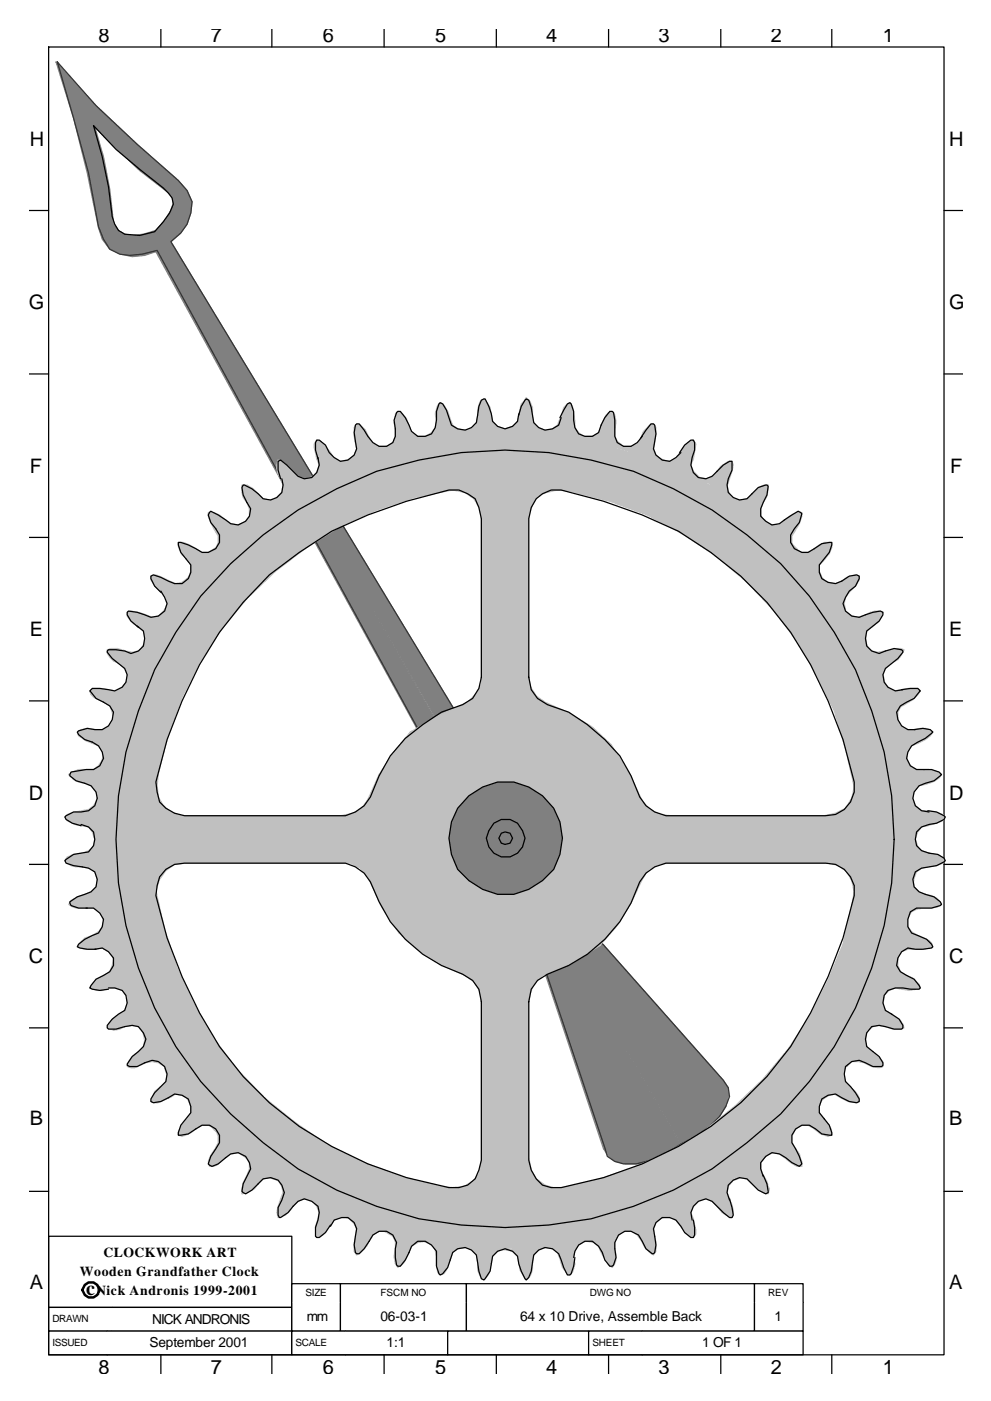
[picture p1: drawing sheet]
<svg xmlns="http://www.w3.org/2000/svg" width="210mm" height="297mm" viewBox="0 0 210 297" stroke-linecap="round" stroke-linejoin="round" font-family="sans-serif">
<path d="M10.3 262.1h51.6v15.1h-51.6z" fill-rule="evenodd" fill="#fff" stroke="#000" stroke-width=".26"/>
<path d="M61.9 272.2h10.3v3.9h-10.3z" fill-rule="evenodd" fill="#fff"/>
<path d="M61.9 276.1v-3.9h10.3v3.9" fill="none" stroke="#000" stroke-width=".26"/>
<path d="M72.2 272.2h26.8v3.9h-26.8z" fill-rule="evenodd" fill="#fff"/>
<path d="M72.2 276.1v-3.9h26.8v3.9" fill="none" stroke="#000" stroke-width=".26"/>
<path d="M99 272.2h61.1v3.9h-61.1z" fill-rule="evenodd" fill="#fff"/>
<path d="M99 276.1v-3.9h61.1v3.9" fill="none" stroke="#000" stroke-width=".26"/>
<path d="M160.1 272.2h10.3v3.9h-10.3z" fill-rule="evenodd" fill="#fff"/>
<path d="M160.1 276.1v-3.9h10.3v3.9" fill="none" stroke="#000" stroke-width=".26"/>
<path d="M10.3 277.2h13.5v5h-13.5z" fill-rule="evenodd" fill="#fff"/>
<path d="M23.8 277.2h-13.5v5h13.5" fill="none" stroke="#000" stroke-width=".26"/>
<path d="M23.8 277.2h38.1v5h-38.1z" fill-rule="evenodd" fill="#fff"/>
<path d="M23.8 277.2h38.1v5h-38.1" fill="none" stroke="#000" stroke-width=".26"/>
<path d="M61.9 276.1h10.3v6.1h-10.3z" fill-rule="evenodd" fill="#fff"/>
<path d="M61.9 276.1v6.1h10.3v-6.1" fill="none" stroke="#000" stroke-width=".26"/>
<path d="M72.2 276.1h26.8v6.1h-26.8z" fill-rule="evenodd" fill="#fff"/>
<path d="M72.2 276.1v6.1h26.8v-6.1" fill="none" stroke="#000" stroke-width=".26"/>
<path d="M99 276.1h61.1v6.1h-61.1z" fill-rule="evenodd" fill="#fff"/>
<path d="M99 276.1v6.1h61.1v-6.1" fill="none" stroke="#000" stroke-width=".26"/>
<path d="M160.1 276.1h10.3v6.1h-10.3z" fill-rule="evenodd" fill="#fff"/>
<path d="M160.1 276.1v6.1h10.3v-6.1" fill="none" stroke="#000" stroke-width=".26"/>
<path d="M10.3 282.2h12.5v5h-12.5z" fill-rule="evenodd" fill="#fff"/>
<path d="M22.8 282.2h-12.5v5h12.5" fill="none" stroke="#000" stroke-width=".26"/>
<path d="M22.8 282.2h39.1v5h-39.1z" fill-rule="evenodd" fill="#fff"/>
<path d="M22.8 282.2h39.1v5h-39.1" fill="none" stroke="#000" stroke-width=".26"/>
<path d="M61.9 282.2h11.4v5h-11.4z" fill-rule="evenodd" fill="#fff"/>
<path d="M73.3 282.2h-11.4v5h11.4" fill="none" stroke="#000" stroke-width=".26"/>
<path d="M73.3 282.2h21.7v5h-21.7z" fill-rule="evenodd" fill="#fff"/>
<path d="M73.3 282.2h21.7v5h-21.7" fill="none" stroke="#000" stroke-width=".26"/>
<path d="M95 282.2h29.9v5h-29.9z" fill-rule="evenodd" fill="#fff" stroke="#000" stroke-width=".26"/>
<path d="M124.9 282.2h11.4v5h-11.4z" fill-rule="evenodd" fill="#fff"/>
<path d="M136.3 282.2h-11.4v5h11.4" fill="none" stroke="#000" stroke-width=".26"/>
<path d="M136.3 282.2h34.1v5h-34.1z" fill-rule="evenodd" fill="#fff"/>
<path d="M136.3 282.2h34.1v5h-34.1" fill="none" stroke="#000" stroke-width=".26"/>
<path d="M200.3 252.6h4z" fill="#fff"/>
<g fill="none" stroke="#000" stroke-width=".26">
<path d="M10.3 10h190v277.2h-190zM34.1 6.2v3.8M57.7 6.2v3.8M81.5 6.2v3.8M105.3 6.2v3.8M129.1 6.2v3.8M152.9 6.2v3.8M176.5 6.2v3.8M6.3 44.6h4M200.3 44.6h4M6.3 79.3h4M200.3 79.3h4"/>
<path d="M6.3 113.9h4M200.3 113.9h4M6.3 148.6h4M200.3 148.6h4M99.5 170.8a11 11 0 0 1 11.6-2.3 10.4 10.4 0 0 1 3.5 15.8l-2.7 1.9-2.9 1.3h-2.9a9.2 9.2 0 0 1-8.7-7.7l-.3-3.1 .8-3.2zM6.3 183.3h4M200.3 183.3h4M6.3 217.9h4M200.3 217.9h4M6.3 252.6h4M200.3 252.6h4M34.1 287.2v4.1"/>
<path d="M57.7 287.2v4.1M81.5 287.2v4.1M105.3 287.2v4.1M129.1 287.2v4.1M152.9 287.2v4.1M176.5 287.2v4.1"/>
</g>
<g fill="#808080" stroke="#808080" stroke-width=".26">
<path d="M11.9 13.1l8.2 13.8 1.9 6.3 1.3 6.9 .8 7.2 1 1.6 1.4 .8 1.5 .2 2.4-.2 2.7-.8 72.7 127.2-.8 1.1v1.3l1.4 1.1 1.5-.3 3 5.3 33.6 58.2-3.2 1.9-2.9 1.3-2.9 .8h-2.7l-2.4-.6-1.3-1-1-1.6-16.7-50-1.6-2.4-2.1-2.1-2.4-1.3a11 11 0 0 1-8.5-9.3l.6-4v-2.3l-.8-2.4-1.4-2.9-62.1-113.5a9.7 9.7 0 0 1-9.8-.6l-1.6-2.1-.8-2.4-2.4-11.6-2.9-11.7z" fill-rule="evenodd"/>
<path d="M11.9 13.1l8.5 9.3 8.7 8.2 8.7 7.7 1.9 2.1 1 2.4a9.5 9.5 0 0 1-4.5 8.4l67.3 110.9 1.8 2.6 1.9 1.9 1.8 1.3a9.9 9.9 0 0 1 7.9 10.6l-.5 2.9v2.7l.8 2.6 1.3 2.9 35 39.4 1 1.6a8.3 8.3 0 0 1-4.2 8.2l-2.7 2.1-3.1 1.6-33.6-57.9-3-5.3 .8-1.1v-1.5l-1.3-1.1-1.3 .3-73.3-126.8 2.1-2.4 1.3-2.1 .6-1.6-.3-1.3-1-1-5.9-4.5-9.8-9.6z" fill-rule="evenodd"/>
</g>
<path d="M12.2 13.1l8.2 9.3 8.7 8.2 8.7 7.7 1.9 2.1 1 2.4a9.5 9.5 0 0 1-4.5 8.4l67.3 110.9 1.8 2.6 1.9 1.9 1.8 1.3a11.3 11.3 0 0 1 6.9 4.8l.8 2.9 .2 2.9-.5 2.9v2.7l.8 2.6 1.3 2.9 35 39.4 1 1.6 .3 1.9-.8 2.1-1.3 2.1-2.2 2.1-2.9 2.1-3.1 1.6-3.2 2.2-3.2 1.3-3.2 .8h-2.6l-1.9-.6-1.5-1-17.2-51.6-1.9-2.7-2.4-2.1-2.4-1.6-2.6-.8-2.1-1.5-1.9-2.2-1-2.1-.3-2.4v-2.3l.3-3-.6-2.9-1.6-3.4-61.9-113.5-3.1 .8-2.7 .3-2.1-.3-2.1-1.1-1.3-2.1-1.1-2.6-2.1-11.4z" fill="none" stroke="#333" stroke-width=".26"/>
<path d="M105.6 176.4l1-.5h1.3l.8 .8 .3 1.3-.5 1-1.1 .8-1-.2-1.1-.8-.3-1.4z" fill-rule="evenodd" fill="#808080"/>
<g fill="none" stroke="#000" stroke-width=".26">
<path d="M19.8 26.6l4.8 5.1 10.1 8.2 1.8 2.1 .3 1.3-.8 1.9-1.3 1.8-1.9 2.1-3.2 .8-3.1-.2-1.4-.8-.8-1.4-.5-1.6-.8-6.3-1.3-6.4zM67.5 97a3.1 3.1 0 0 1-2.9 4.5l-1.4-.5-2.3-2.4-1.4-1.1-.5 .3v1.9l.5 1.8M110.1 87.8a2.92 2.92 0 0 1-2.9 3.1 2.92 2.92 0 0 1-3-3.1l-.5-1.6-.8-1.6h-.2l-.6 .2-.5 1.4-.3 1.8a3 3 0 0 1-4.2 2.9l-1.3-.8-1.1-3.1-.8-1.4-.5-.2-.3 .2-.5 1.6v1.9l-.3 1.6-.8 1.3-1.3 .5h-1.6l-1.3-1-1.3-3-1.1-1.3h-.5l-.3 .3-.5 1.6 .3 1.8v1.6a2.75 2.75 0 0 1-2 2.2 2.75 2.75 0 0 1-2.8-.9l-2.9-3.9h-.5l-.3 .2-.3 1.6 .3 1.9a3 3 0 0 1-3.2 4.2l-1.3-.8-1.1-1-.7-1.6-1.4-1.1h-.5l-.3 .5v1.6l.6 1.9M110.1 88l.5-1.8 1.1-1.6 .5 .2 .5 1.6 .5 3.2a3.3 3.3 0 0 0 5.3 .5l.6-1.6M118.8 88.5l1.6-2.9 .5-.2 .3 .2 .5 1.6v1.9l.3 1.6 .8 1.3 1.3 .5h1.6l1.3-.8 .5-1.6 .8-1.6 1.1-1.3h.5l.3 .3 .2 1.6v3.4a2.75 2.75 0 0 0 2 2.2 2.75 2.75 0 0 0 2.8-.9l1.1-1.3M136 92.8l2.1-2.9h.5l.3 .2 .3 1.9-.6 3.2 .6 1.3 1.3 1 1.6 .3 1.3-.8 1.1-1M144.2 96l1.1-1.6 1.3-1.1h.5l.3 .5v1.6l-.6 1.6a3.1 3.1 0 0 0 3 4.5l1.3-.5 2.4-2.4 1.3-.8h.5v1.9l-.8 1.8a3.1 3.1 0 0 0 .5 3.6 3.1 3.1 0 0 0 3.5 .6l2.4-2.3 1.6-.6h.2l.3 .3-.3 1.9-1.3 2.9v1.5l1.1 1.1 1.3 .8 1.6-.3 3.9-2.6 .6 .3 .2 .2-.5 1.9-1.1 1.3-.8 1.3a3 3 0 0 0 3.7 3.7l3-1.8 2.1-.3v.5l-.6 1.6-2.1 2.7v1.6l.6 1.3 1.3 .8 1.6 .2 1.3-.5 1.6-1.1 1.6-.2 .5 .2v.6l-.8 1.6-1.3 1-.8 1.3-.5 1.4a3.1 3.1 0 0 0 4.7 2.4l1.6-.6 1.6-.2 .5 .2v.6l-.8 1.3-2.6 2.1-.3 1.6 .3 1.6 1 1 1.6 .6 3.2-1.1 1.6 .3 .3 .2v.3l-1.1 1.3-2.6 2.1a3 3 0 0 0 .1 3.7 3 3 0 0 0 3.6 .8M48.9 119.5a85.8 85.8 0 0 1 31-19.6l9-2.4a79.8 79.8 0 0 1 36.5 0l9 2.4a90 90 0 0 1 31.2 19.6l6.1 6.9 5.3 7.7 4.5 7.9 3.4 8.7a81.2 81.2 0 0 1-3.4 63l-4.5 8.2-5.3 7.4-6.1 6.9-7.1 6.1-7.4 5.5-8.2 4.5-8.5 3.5-9 2.6a90.9 90.9 0 0 1-36.5 0l-9-2.6-8.5-3.5-8.2-4.5-7.4-5.5a81.8 81.8 0 0 1-30.7-73.6l1.6-9.2 2.7-8.8 3.4-8.7 4.5-7.9 5.3-7.7zM59.8 101.5a3.1 3.1 0 0 1-.5 3.6 3.1 3.1 0 0 1-3.5 .6 8.1 8.1 0 0 0-4.2-2.9l-.3 .6 .3 1.6 1.6 2.9a3.1 3.1 0 0 1-1.8 3.1 3.1 3.1 0 0 1-3.5-.8l-1.6-1-1.6-.8-.5 .8 .5 1.6 1.1 1.3 .8 1.3a3 3 0 0 1-3.7 3.7 10.8 10.8 0 0 0-5.1-2.1v.5l.6 1.6 2.1 2.7v1.6l-.5 1.3-1.4 1h-1.6l-2.9-1.3-1.6-.5-.5 .2v.6l.8 1.6 1.3 1.3M113.8 105.7l1.3-1 1.8-.8h2.2l9 2.4 8.2 2.9 7.6 3.4a72.4 72.4 0 0 1 28.1 28.3l3.7 7.7 3.2 8.2 2.3 9a6.1 6.1 0 0 1-6 7.1h-33.9l-2.4-.7-1.8-1.4-1.4-1.8-1.8-4.5-2.4-4.3-3.2-3.4-3.7-3.2-4-2.6-4.4-1.6-2.2-1.3-1.3-1.9-.5-2.6v-33.6l.5-2.4zM29.1 132.7l1.3 1.1 .3 1.6-.3 1.6-1 1-1.6 .6-1.3-.6-1.9-.2h-1.6l-.2 .2v.3l1 1.3 1.3 1.1a2.95 2.95 0 0 1 .8 5l-1.6 .8-3.1-.5h-1.6l-.6 .5 1.4 1.6 2.9 1.6 .8 1.3a3.3 3.3 0 0 1-4 3.7l-1.6-.3-1.8 .6-.3 .2 .3 .6 1.3 1 1.6 .5 1.3 .8 .8 1.4 .3 1.3-.8 1.6-1.4 .8h-1.5l-3.2 .5-.3 .8 1.3 1 1.9 .6a3.1 3.1 0 0 1 2.6 3.4 3.1 3.1 0 0 1-3.4 2.7h-1.6l-1.8 1 .2 .5 1.3 .8 1.9 .6M34.1 125.3l.8 1.3 .6 1.4a3.1 3.1 0 0 1-4.8 2.4l-1.6-.6-1.8-.2-.3 .2v.6l.8 1.3 1.6 1.3"/>
<path d="M57.1 121.9l6.4-4.8 6.9-4.5 7.7-3.4 8.2-2.9 8.9-2.4h2.2l1.8 .8 1.6 1 .8 1.9 .5 2.4v33.6l-.5 2.4-1.3 2.1-2.1 1.3-4.5 1.6-4 2.6-3.7 2.9-3.2 3.7-2.4 4.3-1.8 4.5-1.3 1.8-1.9 1.4-2.1 .7h-34.1l-2.2-.5-1.8-1-1.3-1.4-.6-2.1-.2-2.1a92.9 92.9 0 0 1 13.5-31.7l5-6.4zM191.3 146.2l1.8-.2h1.6l.6 .5-1.4 1.6-2.9 1.6-.8 1.3a3.3 3.3 0 0 0 4 3.7M193.9 154.7l1.9-.3 1.6 .3 .5 .5-1.6 1.3-2.9 1.6-.8 1.4-.2 1.3 .7 1.6 1.4 .8h3.1l1.6 .5 .6 .5-1.6 1.3-1.9 .6a3.1 3.1 0 0 0-2.6 3.4 3.1 3.1 0 0 0 3.4 2.7M17.2 174.8a3 3 0 0 1 2.6 4.5l-1 1.3-3.2 .6-1.8 1.3 .2 .5 1.6 .5 3.2 .6 1.3 .8a2.98 2.98 0 0 1-2.1 4.7l-1.6 .5-1.6 1.1v.3l.3 .5 1.6 .5h1.8M102.1 178h10.1M103.5 176.1l1.3-1.3 1.6-.8h1.5l1.6 .8 1.4 1.3 .2 1.9-.2 1.6-1.4 1.3-1.6 .8h-1.5l-1.6-.8-1.3-1.3-.3-1.6zM105 178l.3 .5M105.3 176.9l-.3 .5M105.6 179l.5 .3M106.1 176.1l-.5 .3M106.6 175.9h.6M106.6 179.6l.6 .2"/>
<path d="M107.2 172.9v10.1M107.7 175.9h.2l.3 .2M108.2 179.3l-.5 .3M108.5 176.4l.2 .3M108.7 178.2l-.2 .6M108.7 177.2l.3 .5M196.8 171.9l1.9 .3 1.9 1-.3 .5-1.6 .8-1.6 .3a3 3 0 0 0-2.9 3 3 3 0 0 0 2.9 3.1l1.9 .3 1.3 .7 .3 .6-1.9 1-3.2 .6-1.3 .8a2.98 2.98 0 0 0 2.1 4.7l1.9 .5 1.3 1.1 .3 .5-.3 .3-1.9 .5h-3.1l-1.4 .8-.5 1.6v1.6l.8 1.3 3.2 1.3 1 1.1 .3 .5-.3 .3-1.8 .3h-1.6l-1.6-.3-1.3 .8-.8 1.3-.3 1.6 .8 1.3 2.9 1.6 1.4 1.9-.3 .2-5-.2a2.98 2.98 0 0 0-2.1 4.7l2.9 1.9 .8 1.3v.5l-.3 .3h-1.6l-3.2-.8-1.6 .3-1 1.3-.3 1.3 .3 1.6 2.6 2.1 .8 1.3v.6l-.2 .2h-1.9l-2.9-1.3-1.6 .3-1.3 1-.3 1.6 .3 1.6 2.1 2.4 .8 1.3v.5l-.5 .3-1.6-.3-2.9-1.5-1.6 .2-1.3 .8-.6 1.6v1.3l2.1 2.7 .6 1.6v.5l-2.1-.3-1.4-1a2.99 2.99 0 0 0-4.2 0 2.99 2.99 0 0 0 0 4.2l.8 1.6 .5 1.6-.5 .5-1.6-.8-1.3-1.1-1.3-.7-1.6-.3-1.3 .8-1.1 1.3v1.3l.5 1.6M18.3 192.5h1.5l1.4 1.1 .8 1.3-.3 1.6-.8 1.3-2.9 1.3-1.3 1.1-.3 .5 .5 .3 1.6 .3h1.9M35.2 184.3l1.8-1 2.2-.3h34.1l2.1 .8 1.9 1.3 1.3 1.9 1.8 4.2a29.2 29.2 0 0 0 17.8 15.4l2.1 1.3 1.3 1.8 .5 2.7v33.6l-.5 2.1-.8 1.8-1.6 1.4-1.8 .5h-2.2a76.5 76.5 0 0 1-43.6-23.6l-5-6.3a97.4 97.4 0 0 1-13.5-32l.2-2.1 .6-1.9zM20.1 201.3l1.6-.3 1.3 .8a2.83 2.83 0 0 1 1.1 2.8 2.83 2.83 0 0 1-2.1 2.2l-1.6 .8-1.4 1.9 .6 .2 1.6 .3 1.8-.3M23 209.5h1.3a2.98 2.98 0 0 1 2.2 4.7l-1.4 .8-1.3 1.1-1 1.3v.5l.2 .3h1.6l3.4-.8 1.4 .3 1 1.3 .6 1.3-.6 1.6-2.4 2.1-1 1.6v.3l.5 .2h1.6l1.6-.8a3.1 3.1 0 0 1 3.8 .3 3.1 3.1 0 0 1 .7 3.7l-2.4 2.4-.8 1.3v.5l.5 .3 1.6-.3 2.9-1.5 1.6 .2 1.4 .8 .5 1.6v1.3l-2.1 2.7-.6 1.6v.5l2.2-.3 1.5-1a2.99 2.99 0 0 1 4.3 0 2.99 2.99 0 0 1 0 4.2l-1.1 1.6-.5 1.6 .8 .5 1.3-.5 2.6-2.1a3.1 3.1 0 0 1 4.3 3.1l-1.6 3.2-.3 1.6 .8 .5 1.3-.8 1.4-1.3a2.9 2.9 0 0 1 5 .3l.5 1.6-.5 1.5-.8 1.6v1.6l.3 .5h.2l1.6-1 2.1-2.4 1.4-.5 1.5 .5 1.4 1.1 .2 1.3-.2 1.6-.6 1.6v1.8l.3 .3h.5l1.4-1.1 1-1.6M114 207.9l2.2-1.3a30.1 30.1 0 0 0 19.5-19.6l1.4-1.9 1.8-1.3 2.4-.8h33.9a5.9 5.9 0 0 1 6 6.9 97.4 97.4 0 0 1-13.5 32 72.5 72.5 0 0 1-39.6 27.8l-9 2.1h-2.2l-1.8-.5-1.3-1.4-1.1-1.8-.5-2.1v-33.6l.5-2.7z"/>
<path d="M70.1 260l.8-1.3 1.6-.6h1.3l1.3 1.1 .6 1.3-.6 3.5 .3 1.6 .3 .2h.5l1.1-1 1-1.6a2.99 2.99 0 0 1 5-1.4l.8 1.6-.2 1.4v1.8l.2 1.6 .3 .3h.5l1.1-1.4 1.3-2.9 1.3-1h1.6l1.3 .8 1.1 1.3v3.2l.5 1.6 .3 .2 .5-.2 1.1-1.4 .5-1.6a2.92 2.92 0 0 1 3.2-2.6 2.92 2.92 0 0 1 2.6 3.2l.3 1.8 .5 1.6 .6 .3 1.3-1.9 .2-1.6a2.92 2.92 0 0 1 3-3.1 2.92 2.92 0 0 1 2.9 3.1l.5 1.6 1.1 1.9 .5-.6 .5-1.3 .3-1.8a3.1 3.1 0 0 1 2.8-3.2 3.1 3.1 0 0 1 3.3 2.6l.5 1.6 .8 1.6h.5l.3-.2 .5-1.6 .3-1.9M147.1 258.7l.3 1.6v1.5l-.3 .6h-.5l-1.3-1.1-.8-1.3-1.1-1.3-1.3-.6h-1.6l-1.3 1.1-.6 1.3 .6 3.5-.3 1.6-.3 .2h-.2l-1.3-1-.8-1.6a3.1 3.1 0 0 0-5.1-1.4l-.8 1.6v1.4l.3 1.8-.5 1.6-.3 .3h-.5l-1.1-1.4-.5-1.5-.8-1.4a2.83 2.83 0 0 0-2.9-1 2.83 2.83 0 0 0-2.1 2.1l-.3 1.3M154.8 254.2l.8 3.4-.3 .5h-.5l-1.3-1-2.4-2.4-1.3-.5a3.3 3.3 0 0 0-3 4.5M161.9 249.1l.8 1.9 .3 1.6v.3l-.5 .2-1.6-.8-2.4-2.4a3 3 0 0 0-3.6 .9 3 3 0 0 0-.1 3.6"/>
</g>
<g fill="#c0c0c0" stroke="#c0c0c0" stroke-width=".26">
<path d="M107.2 90.9a117.6 117.6 0 0 1 39.4 9.8l8.2 4.5a70 70 0 0 1 24.9 24.9 97 97 0 0 1 13.2 36.8l1.3 11.1h-87h3.9l18.5-20.1 3.7 5.8 3 6.1 1.5 1.8 2.2 1.1 2.3 .2h32.6l2.4-.5 2.1-1 1.3-2.2 .5-2.3-1.8-8.2-2.4-8a77.8 77.8 0 0 0-25.4-33l-6.9-4.5-7.4-4-7.9-2.9-8.2-2.1-2.9-.3-2.4 .5-1.9 .8-1 1.9-.8 2.1v33.6l.2 2.6 1.4 2.1 1.8 1.4 5.3 2.4 4.8 2.9 3.9 3.7-18.5 20.1-.2-1.6-.8-1.3-1.4-.8-1.5-.6z" fill-rule="evenodd"/>
<path d="M107.2 178v3.9l20.1 18.6-5.9 3.7-6.3 2.6-1.9 1.9-.8 2.1-.2 2.1v32.5a6.3 6.3 0 0 0 6.1 6.7 75.2 75.2 0 0 0 48.9-29.7l4.8-7.1 3.7-7.4 3.2-7.7 2.3-11.1-.5-2.4-1-1.8-1.6-1.4-2.4-.5h-33.6l-2.4 .3-2.1 1-1.3 2.1-2.4 5.1-2.9 4.7-3.7 4.3-20.1-18.6a3.7 3.7 0 0 0 3.9-3.9h83.1a110 110 0 0 1-14.3 47.6l-5 7.1-6.1 6.7-6.6 6-7.4 5.1-8 4.5a121.4 121.4 0 0 1-39.6 9.8z" fill-rule="evenodd"/>
<path d="M20.1 178h87.1h-4l-18.5 19.8-3.7-5.5-2.9-6.4-1.6-1.8-2.2-1.1h-34.9l-2.4 .3-1.8 1.3-1.3 1.8-.8 2.4a78.7 78.7 0 0 0 17.2 37.9l5.8 6 6.6 5.3 6.9 4.8 7.7 3.7 7.6 2.9 8.2 2.1 2.9 .3a5.5 5.5 0 0 0 6.1-5.3v-33.6l-.2-2.6-1.4-2.2-1.8-1.3-5.3-2.4-4.5-2.9-4.2-3.7 18.5-19.8a4.1 4.1 0 0 0 4 3.9v83.1l-10.9-1.6a96.6 96.6 0 0 1-36.8-12.7 73.7 73.7 0 0 1-24.8-25.1l-4.5-8.2-3.7-8.7-2.7-9.6-2.1-10.3z" fill-rule="evenodd"/>
<path d="M45.5 116.3a79.1 79.1 0 0 1 31-19l9.5-2.9 10.3-2.1 10.9-1.4v87.1v-4.3l-20.2-18.5 5.9-3.4 6.3-2.9 1.9-1.9 1-1.8v-35a5.9 5.9 0 0 0-6.1-6.3 72.9 72.9 0 0 0-37.5 17.2 74.1 74.1 0 0 0-24.9 42.9l-.3 2.6a5.9 5.9 0 0 0 5.3 6.3h33.6l2.7-.5 1.8-1 1.4-1.9 2.3-5.3 3.2-4.7 3.4-4.3 20.2 18.5-1.6 .6-1.4 .8-.7 1.3-.3 1.6h-83.1a110 110 0 0 1 14.3-47.6l5.3-7.5z" fill-rule="evenodd"/>
<path d="M44.2 108.7h1l1.4 .5 2.3 1.8 1.4 .3 1.6-.5-2.4 2.4-3.7 3.1 .5-1.3v-1.3l-1.9-3.5-.2-.8z" fill-rule="evenodd"/>
<path d="M51.3 102.8h1.1l1.3 .8 2.1 2.1 1.3 .3 1.4-.3a25.5 25.5 0 0 1 6.9-3.9v.5l-1.1 .8-1.3 1.3-6.9 4.5-3.4 1.9-.8 .2v-.2l1-1.4v-1.5l-.5-1.4-.8-1-.3-1.1z" fill-rule="evenodd"/>
<path d="M59 97.5l.8 .3 1.3 1.1 2.1 2.1 1.4 .5 1.3-.3 3.9-1.8 1.1-.3v.3l-2.1 1.6-4.5 2.4-5.3 2.3-.3-.2 1.1-1.1 .3-1.6-.6-1.3a4.2 4.2 0 0 1-.5-4z" fill-rule="evenodd"/>
<path d="M67.2 93.3l.8 .3 1.1 1 1 1.4 .8 1.3 1.3 .5 1.4-.3 4.2-1.5 1.8-.3-.5 .5a68.8 68.8 0 0 1-13 5.3v-.3l1.1-1 .5-1.6a15.5 15.5 0 0 1-1-4.5z" fill-rule="evenodd"/>
<path d="M75.7 89.9l.8 .2 1 1.1 1.6 2.9 1.1 .5h1.6l4.2-1h1v.2l-.7 .6-1.9 .5a61 61 0 0 1-10.3 2.9l-.3-.3 1.3-1 .6-1.3-.6-2.7v-1.8z" fill-rule="evenodd"/>
<path d="M83.9 87.8l.5-.6 .8 .3 1.1 1.3 1 2.9 1.3 .8 4-.2 2.1-.6h2.4l-.3 .3a29.2 29.2 0 0 1-7.9 2.1l-2.4 .5-2.4 .3h-2.3l1.5-1.1 .6-1.3v-1.6l-.3-1.3 .3-1.1z" fill-rule="evenodd"/>
<path d="M92.9 85.9l.5-.5 .8 .5 .8 1.3 1 2.9 1.1 .8 1.3 .3h2.7l2.1-.3 1.8 .3-.5 .5a113.2 113.2 0 0 1-13.2 1.3l-1.1-.2v-.3a3.5 3.5 0 0 0 2.1-4.7z" fill-rule="evenodd"/>
<path d="M101.9 85.1l.8-.5 .5 .5 .8 1.3 .5 2.9 1.1 1.1 1.3 .5-1.3 .3-6.9 .3 1.6-.8 .8-1.1 .2-1.3v-1.3z" fill-rule="evenodd"/>
<path d="M13.8 173.2l.5-.5 1.6-.5 1.6-.3a3.7 3.7 0 0 0 3.4-4.2l.3-1.4 .2-.5a46.2 46.2 0 0 1-1.3 12.2l-.5-1.6-.8-1.1-2.9-.5-1.6-.8z" fill-rule="evenodd"/>
<path d="M14.6 164.2l.7-.5 1.4-.5h3.1l1.1-.8 .8-1.4 1.1-4.2 .7-1.3a32.4 32.4 0 0 1-1.3 9l-1 4-.3 .7h-.3l-.2-1.5-1.1-1.1-1.3-.5-1.3-.3-1.1-.5z" fill-rule="evenodd"/>
<path d="M16.4 155.2l.8-.5 1.3-.3 1.9 .3h1.3l1.3-.5 .8-1.4 .5-1.8 .6-1.1 .5-.5-.3 1.9-1 3.7a19.3 19.3 0 0 1-2.1 5.8l-.3-1.6-.8-1.1-2.6-1-1.6-1.1z" fill-rule="evenodd"/>
<path d="M19 146.5l.8-.5h1.6l2.9 .5 1.4-.5 1-1.4 2.4-5.5 2.1-4 .5-.8h.3v1.3l-.5 1.9-3.5 8.2-1 2.9-1.3 2.4-.8 1.8-.8 .8h-.3l.3-1-.3-1.6-.5-1.3-3.5-1.9-.5-.5z" fill-rule="evenodd"/>
<path d="M22.8 137.8l.7-.3h1.4l3.1 .8 1.4-.3 1-1a19.2 19.2 0 0 1 3.2-5.1 17.2 17.2 0 0 1-2.4 6.1l-1.3 2.4-1.3 1.9-.8 1.5-.8 .8a3.7 3.7 0 0 0-2.9-4.5l-1.3-1.5z" fill-rule="evenodd"/>
<path d="M27 129.8l.8-.2 1.6 .2 2.9 1.1 1.3-.3 1.1-1 6-8.2 .8-.3a28.5 28.5 0 0 1-3.4 6.3 52.9 52.9 0 0 1-7.4 10.1l-.5 .3 .8-2.4-.6-1.6-2.1-1.6-.8-.8-.5-.8z" fill-rule="evenodd"/>
<path d="M32 122.1l1.1-.2 4.2 1.8 1.3-.2 1.1-.8-.5 1.3-1.1 1.6-3.2 4 .6-1.6-.3-1.4-2.1-2.1-1.1-1.6z" fill-rule="evenodd"/>
<path d="M37.8 115h1.1l1.3 .5 2.7 1.6h1.3l1.3-.8-.8 1.4-4.7 5a3.3 3.3 0 0 0-1.4-5l-.8-1.9z" fill-rule="evenodd"/>
<path d="M40 233.3l5.8 6.1-1.6-.8h-1.3l-3.5 2.1-.8 .2-.8-.2v-.8l2.7-4v-1.3z" fill-rule="evenodd"/>
<path d="M34.9 226.4l5.1 6.6-1.4-.8-1.3-.2-1.3 .7-2.4 1.1h-.8l-.8-.3 .8-2.1 2.4-2.1 .3-1.3z" fill-rule="evenodd"/>
<path d="M29.9 217.1h.3l3.7 6.4 1 2.6a4.3 4.3 0 0 0-5.3-.2l-1 .5h-.8l-.8-.3 .3-1 .7-1.1 2.4-2.1 .3-1.3-.8-2.9z" fill-rule="evenodd"/>
<path d="M25.7 207.6l.5 .3 2.4 5 1.6 4 .2 2.1-1-1.3-1.4-.3-1.5 .3-1.1 .5-1.3 .3-1.3-.6 .2-.8 .8-1 2.7-1.9 .5-1.3v-1.6l-.8-1.8-.3-1.4z" fill-rule="evenodd"/>
<path d="M22.8 197.3l.5 .5a31.4 31.4 0 0 1 2.6 8.2l.8 2.4 .3 2.6h-.3l-.8-1-1.3-.5h-1.6l-1.3 .5h-1.1l-1.6-.5 .6-.8 1-1.1 2.7-1.6 .5-1.3 .3-1.3-1.3-4.5z" fill-rule="evenodd"/>
<path d="M21.4 189.1l.3 .5a30.6 30.6 0 0 1 1.8 8.5l.6 2.1v2.9l-1.1-1.3-1.3-.8-1.3 .3h-2.4l-1.6-.6 .5-.8 1.1-1 1.6-.6 1.3-.7 .8-1.1 .3-1.3-.6-2.4-.2-2.1v-1.1z" fill-rule="evenodd"/>
<path d="M20.6 181.4l.6 1.1 .2 1.6 .8 7.4v3.1l-.2 .3-.8-1.6-1.4-.8h-3.7l-.8-.2-.7-.6 .5-.8 1.3-.8 2.9-1 1.1-1.1 .2-1.3-.2-2.4v-1.8z" fill-rule="evenodd"/>
<path d="M14.3 181.7l1.3-.5 1.9-.3 1.3-.5 1-.8 .3-1.6 .5 3.4v5l-.5-1.5-1.1-.8-1.5-.3a3.7 3.7 0 0 1-3.7-1.3z" fill-rule="evenodd"/>
<path d="M96 263.7a35.4 35.4 0 0 1 11.2 1.1l-1.6 .5-1.1 1-.8 3.8-1 1.3-.8-.8-.6-1.3v-1.6l-.2-1.6-.8-1.1-1.3-.5-3-.5z" fill-rule="evenodd"/>
<path d="M84.7 261.6l.5-.3 6.1 .8 2.4 .5 2.3 .8 1.6 .3 1.1 .5v.3l-1.6 .3-1.1 .8-1.3 3.7-.5 .8-.8 .2-.5-.5-.6-4.8-.5-1-3.7-1.4-3.2-.8z" fill-rule="evenodd"/>
<path d="M77.8 259.5l.3-.3 4.4 1.1 2.4 .8a13.1 13.1 0 0 1 5.3 2.1l-1.6 .2-1.3 .8-1.6 3.5-1.3 1-.5-.8-.3-1.6 .3-1.5v-1.6l-.6-1.1-1.3-.8-3.4-1.3z" fill-rule="evenodd"/>
<path d="M68.5 255.5l2.1 .3 4.5 1.8 2.4 .8 3.7 1.9 .8 .5v.3h-1.6l-1.3 .7-1.3 2.4-1.3 1.4-.8 .5-.6-.8v-1.6l.6-3.2-.6-1-1-1.1a20.8 20.8 0 0 1-5.6-2.9z" fill-rule="evenodd"/>
<path d="M62.7 252.3l1.6 .3 1.8 1a22 22 0 0 1 7.7 4.5h-1.6l-1.3 .6-2.4 3.1-1.3 .6-.3-.8v-1.6l.8-2.9-.5-1.3-.8-1.1-2.1-1.1-1.1-1z" fill-rule="evenodd"/>
<path d="M59 250.2l1.1 .8 1.8 .8 4.2 2.6-1.5-.2-1.4 .5-2.6 2.9-1.6 .5-.3-1 .3-1.3 1.1-2.9-.3-1.4z" fill-rule="evenodd"/>
<path d="M52.1 245.2l2.7 1.8 3.9 3.2-1.6-.5-1.3 .2-1.8 2.2-1.6 .8-1.1 .2v-1l.3-1.4 1.3-2.9v-1.3z" fill-rule="evenodd"/>
<path d="M45.8 239.6l2.6 2.1 3.5 3.5-1.4-.8-1.6 .3-2.1 1.5-.8 .8-.8 .3h-.8l-.2-1.1 .5-1.3 1.6-2.6v-1.4z" fill-rule="evenodd"/>
<path d="M162.7 244.9l2.1-2.1 4-3.4-.8 1.5v1.4l1.6 2.4 .5 1.5v1.1h-1l-1.4-.8-2.3-1.8-1.4-.3z" fill-rule="evenodd"/>
<path d="M156.6 249.1l1.6-1 1.9-1.6 2.4-1.3-1.1 1.3v1.3l.5 1.3 .8 1.4 .5 1.6-.2 1-1.1-.2-2.4-1.9-1-1.1-1.3-.2-1.4 .5z" fill-rule="evenodd"/>
<path d="M142.9 256.6l1.3-.8a42 42 0 0 1 8.7-4.8l2.4-1.1 .3 .3-1.1 1.3-.2 1.4 1 2.6 .3 1.1v.8l-.3 .7-.8-.2-1.3-.8-2.1-2.4-1.1-.5-1.6 .2a22.6 22.6 0 0 1-5.8 2.7z" fill-rule="evenodd"/>
<path d="M138.9 258.4a42.3 42.3 0 0 1 9.3-3.7l-1.1 1.1-.5 1.3a15.5 15.5 0 0 1 1 4.5l-.5 .8-.8-.3-2.1-2.4a3.1 3.1 0 0 0-4.8-1h-.5z" fill-rule="evenodd"/>
<path d="M126.5 262.4l.5-.6 1.3-.5a55.8 55.8 0 0 1 11.1-3.2h1.1l-1.3 1.1-.6 1.3 .6 2.9v1.9l-.6 .8-.8-.5-1-1.1-.8-1.6-.8-1.1-1.1-.7h-1.5l-2.4 .7z" fill-rule="evenodd"/>
<path d="M118.5 263.7a19.1 19.1 0 0 1 6.4-1.9l2.4-.5 3.9-.5h1.1v.3l-1.3 1-.6 1.1v1.6a3.7 3.7 0 0 1-.5 3.9l-.8-.5-1.6-2.6-.5-1.4-1.1-.8-1.5-.2-4.3 .8h-1.3z" fill-rule="evenodd"/>
<path d="M110.1 264.5a34.9 34.9 0 0 1 9-1.6h5v.3a3.5 3.5 0 0 0-2.1 4.7l-.6 1.9-.5 .5-.8-.5-.8-1.1-1-3.1-.8-.8-1.6-.3a12.9 12.9 0 0 1-5.8 0z" fill-rule="evenodd"/>
<path d="M107.4 265l3.2-.5h5l-1.3 .5-1.1 1.1-.2 1.6a3.7 3.7 0 0 1-1.3 3.7l-1.4-2.1-.5-3-1.1-1z" fill-rule="evenodd"/>
<path d="M194.2 178l.5 1.6 .8 .8 4 1 1.1 1.1-.6 .5-1.3 .5-3.2 .6-1 .8-.6 1.3-.2 1.8-.6 .8v.3l-.2-.8a43.8 43.8 0 0 1 1.3-10.3z" fill-rule="evenodd"/>
<path d="M193.4 186.4h.3l.2 1.6 1.1 1.1 1.3 .5a3.7 3.7 0 0 1 3.5 2.1l-.8 .6-1.4 .2h-1.8l-1.3 .3-1.1 .5-.8 1.3a14.1 14.1 0 0 1-1.8 5.9v-2.2l.2-2.1 1.1-5z" fill-rule="evenodd"/>
<path d="M192.1 195.2l.3-.3 .2 1.6 .8 1.1 1.3 .7 2.4 1.1 .5 .5 .3 .8-2.1 .6h-3.2l-1.3 .5-.8 1-1.6 4.5-.3-.2 .3-2.4 .8-2.1 .5-2.4 1.4-4z" fill-rule="evenodd"/>
<path d="M190.5 203.1v1.6l.5 1.3 1.4 .8 1.3 .5 1.3 1.4 .3 .8-2.4 .5-2.9-.5-1.4 .5-1 1-.8 1.6-.3-.2 .3-1.1 .8-1.8 .5-1.9 1.1-1.8 .5-1.6z" fill-rule="evenodd"/>
<path d="M187.1 211.3h.5l-.3 1.6 .6 1.3 3.1 2.1 .6 .8 .2 .8-1 .3h-1.4l-1.5-.5-1.6-.3-1.1 .3-1.3 1-1.9 3.5-.8 .5a37.1 37.1 0 0 1 5.3-10.3z" fill-rule="evenodd"/>
<path d="M183.9 219l-.3 1.6 .3 1.3 3.4 3.2v1l-.8 .3-1.6-.3-1.5-.8-1.4-.2h-1.3l-1 1 .5-1.3 1-1.6 1.1-2.1z" fill-rule="evenodd"/>
<path d="M179.4 226.4l-.5 1.3 .5 1.6 .8 1.1a3.4 3.4 0 0 1 2.1 3.1l-.8 .3-1.6-.3-2.9-1.5-1.1 .2-1.3 .8 .6-1 1.3-1.6 1.3-2.2z" fill-rule="evenodd"/>
<path d="M174.4 233l-.6 1.6v1.3a12.2 12.2 0 0 1 2.7 4v.8l-.8 .2-1.6-.5-1.3-1-1.4-.8h-1.3l-1.3 .8 2.1-2.7z" fill-rule="evenodd"/>
<path d="M168.5 116.3l1.6 .8h1.3l3.5-2.1h1.6v1.1l-.6 1.3-2.1 2.4v1.3l.6 1.3-1.1-.8-1.3-1.3z" fill-rule="evenodd"/>
<path d="M174.4 122.7a3.5 3.5 0 0 0 5.3-.3l1.8-.5 .8 .2v.8l-.8 1.4-1.3 1.3-.8 1-.3 1.4 .3 1.3-.8-1.1-1.3-1.3-1.4-2.1z" fill-rule="evenodd"/>
<path d="M179.4 129.6l1.3 1 1.3 .3 1.6-.5a3.7 3.7 0 0 1 3.7-.6l-.2 .8-.8 1.3-2.4 1.9-.3 1.3 .3 1.6 1.3 2.9v.8l-.3-.3a50.6 50.6 0 0 1-5.5-10.5z" fill-rule="evenodd"/>
<path d="M183.6 136.7l1.3 1.3 1.4 .3 3.9-.8h.8l.8 .3-.5 1-.8 1.1-1.6 .8-1 1-.6 1.1 .3 1.6 2.4 6.6v1l-1.1-1.3-.8-1.8-1.3-2.4-2.9-7.4z" fill-rule="evenodd"/>
<path d="M187.1 144.1l1.5 1.9 1.1 .5 2.9-.5h1.9l.8 .5-.6 .8-1 1-2.7 1.6-.5 1.1v1.6l.8 2.6 1.1 4.8v1l-.3 .3a60.1 60.1 0 0 1-5-16.4z" fill-rule="evenodd"/>
<path d="M190.2 152.6l1.1 1.6 1.3 .5h1.3a3.7 3.7 0 0 1 4 .5l-.5 .8-1.1 .8-2.9 1.3-.8 1.1-.2 1.6 .5 2.1v1.8a14.1 14.1 0 0 1-1.9-5.8z" fill-rule="evenodd"/>
<path d="M192.4 161l.7 1.4 1.4 .8a7.1 7.1 0 0 1 5.3 1l-.6 .8-1.3 .8-2.9 .8-1.1 1.1-.2 1.5 .2 2.4v3.2l-.2 .3-.3-.6-.3-1.3-1-9.5v-1.6z" fill-rule="evenodd"/>
<path d="M193.7 169.5l.5 1.3 1.3 1.1a12.9 12.9 0 0 1 4.5 .8l.6 .5-.6 .8-1.3 .5-3.2 .8-.8 1.1-.5 1.3-.3-1.3z" fill-rule="evenodd"/>
<path d="M111.7 84.3l.7 .8 .6 1.3v1.9l.2 1.3 .8 1.1 1.6 .5 2.7 .5v.3a41.6 41.6 0 0 1-11.1-1.1l1.5-.5 1.1-1.1 .8-3.7z" fill-rule="evenodd"/>
<path d="M119.6 86.4l1.3-1 .5 .8 .6 3.1v1.4l.8 1 1 .8 4.5 1.1 1.3 .8h-1.8a71.3 71.3 0 0 1-11.1-2.4l-1.1-.5 1.6-.6 1.1-.8 1-2.6z" fill-rule="evenodd"/>
<path d="M124.1 92.5h1.6l1.3-.8 1.6-3.7 .5-.5 .8-.3 .5 .8 .3 1.3-.3 1.9v1.3l.6 1.1 1.3 1 1.6 .6 1 .5v.3h-.8l-3.4-1.1-2.4-.5-3.4-1.4z" fill-rule="evenodd"/>
<path d="M132.3 94.9l.3-.3h1.5l1.1-.5 .8-1.3 .5-1.3 1.3-1.4 .8-.2 .6 .8v1.3l-.6 3.2 .6 1.3 1 .8 2.4 1 2.9 1.6 .3 .6-2.1-.6a50.1 50.1 0 0 1-11.4-5z" fill-rule="evenodd"/>
<path d="M140.5 97.5l1.6 .3 1.3-.5 1.6-2.4 1.3-1.3 .8-.3 .5 .8-.5 3.2-.5 1.3 .5 1.3 2.9 2.7-1.3-.3-3.7-1.8-3.7-2.2z" fill-rule="evenodd"/>
<path d="M148.2 101.2l1.6 .3 1.3-.3 1.8-2.3 1.6-1.1h.8l.3 .8-.3 1.3-1 3.2 .2 1.1 .8 1.3-2.9-1.6-1.9-1.3z" fill-rule="evenodd"/>
<path d="M155.6 105.7l1.6 .3 1.3-.3 1-.7 1.9-1.9 .8-.3h.8l-.3 2.4-.8 1.3-.5 1.4v1.3l.8 1.3z" fill-rule="evenodd"/>
<path d="M162.5 110.8l1.3 .5h1.6l2.1-1.9 1.6-.7h1v.7l-.5 1.6-1.6 2.7v1.3l.5 1.3-1-.8z" fill-rule="evenodd"/>
</g>
<g fill="#808080" stroke="#000" stroke-width=".26">
<path d="M99.5 168.7a11.5 11.5 0 0 1 15.6 0 12 12 0 0 1 2.4 15.6l-2.4 2.4a11.5 11.5 0 0 1-15.6 0l-2.4-2.4a12.1 12.1 0 0 1 2.4-15.6z" fill-rule="evenodd"/>
<path d="M104.8 174.5a3.8 3.8 0 0 1 6.1 1.6l.5 1.6a4.1 4.1 0 0 1-4.1 4.1 4.1 4.1 0 0 1-4.1-4.1l.5-1.6z" fill-rule="evenodd"/>
<path d="M106.4 176.7l.8-.3 1 .3 .5 1-.5 1.1-1 .2-.8-.2-.6-1.1z" fill-rule="evenodd"/>
</g>
<path d="M18 272.4l.8-.5h1l.8 .5 .6 1.1-.6 1-.8 .6h-1l-.8-.6-.5-1z" fill="none" stroke="#000" stroke-width=".53"/>
<g font-size="4.2">
<text x="20.9" y="8.9">8</text>
<text x="44.7" y="8.9">7</text>
<text x="68.5" y="8.9">6</text>
<text x="92.3" y="8.9">5</text>
<text x="115.9" y="8.9">4</text>
<text x="139.7" y="8.9">3</text>
<text x="163.5" y="8.9">2</text>
<text x="187.3" y="8.9">1</text>
<text x="6.3" y="30.9">H</text>
<text x="201.3" y="30.9">H</text>
<text x="6.1" y="65.5">G</text>
<text x="201.3" y="65.5">G</text>
<text x="6.3" y="100.2">F</text>
<text x="201.6" y="100.2">F</text>
<text x="6.3" y="134.8">E</text>
<text x="201.3" y="134.8">E</text>
<text x="6.1" y="169.5">D</text>
<text x="201.3" y="169.5">D</text>
<text x="6.1" y="204.2">C</text>
<text x="201.3" y="204.2">C</text>
<text x="6.3" y="238.6">B</text>
<text x="201.3" y="238.6">B</text>
<text x="6.3" y="273.2">A</text>
<text x="18.3" y="274.5">c</text>
<text x="201.3" y="273.2">A</text>
<text x="20.9" y="291.2">8</text>
<text x="44.7" y="291.2">7</text>
<text x="68.5" y="291.2">6</text>
<text x="92.3" y="291.2">5</text>
<text x="115.9" y="291.2">4</text>
<text x="139.7" y="291.2">3</text>
<text x="163.5" y="291.2">2</text>
<text x="187.3" y="291.2">1</text>
</g>
<g font-size="2.9">
<text x="22" y="266.6">CLOCKWORK ART</text>
<text x="16.9" y="270.6">Wooden Grandfather Clock</text>
<text x="20.4" y="274.5">Nick Andronis 1999-2001</text>
<text x="32.3" y="280.6">NICK ANDRONIS</text>
<text x="65.1" y="280.1">mm</text>
<text x="80.7" y="280.1">06-03-1</text>
<text x="110.3" y="280.1">64 x 10 Drive, Assemble Back</text>
<text x="164.3" y="280.1">1</text>
<text x="31.7" y="285.7">September 2001</text>
<text x="82" y="285.7">1:1</text>
<text x="149" y="285.7">1 OF 1</text>
</g>
<g font-size="2.1">
<text x="64.8" y="274.8">SIZE</text>
<text x="80.7" y="274.8">FSCM NO</text>
<text x="125.1" y="274.8">DWG NO</text>
<text x="163" y="274.8">REV</text>
<text x="11.1" y="280.4">DRAWN</text>
<text x="11.1" y="285.4">ISSUED</text>
<text x="62.7" y="285.4">SCALE</text>
<text x="125.7" y="285.4">SHEET</text>
</g>
</svg>
